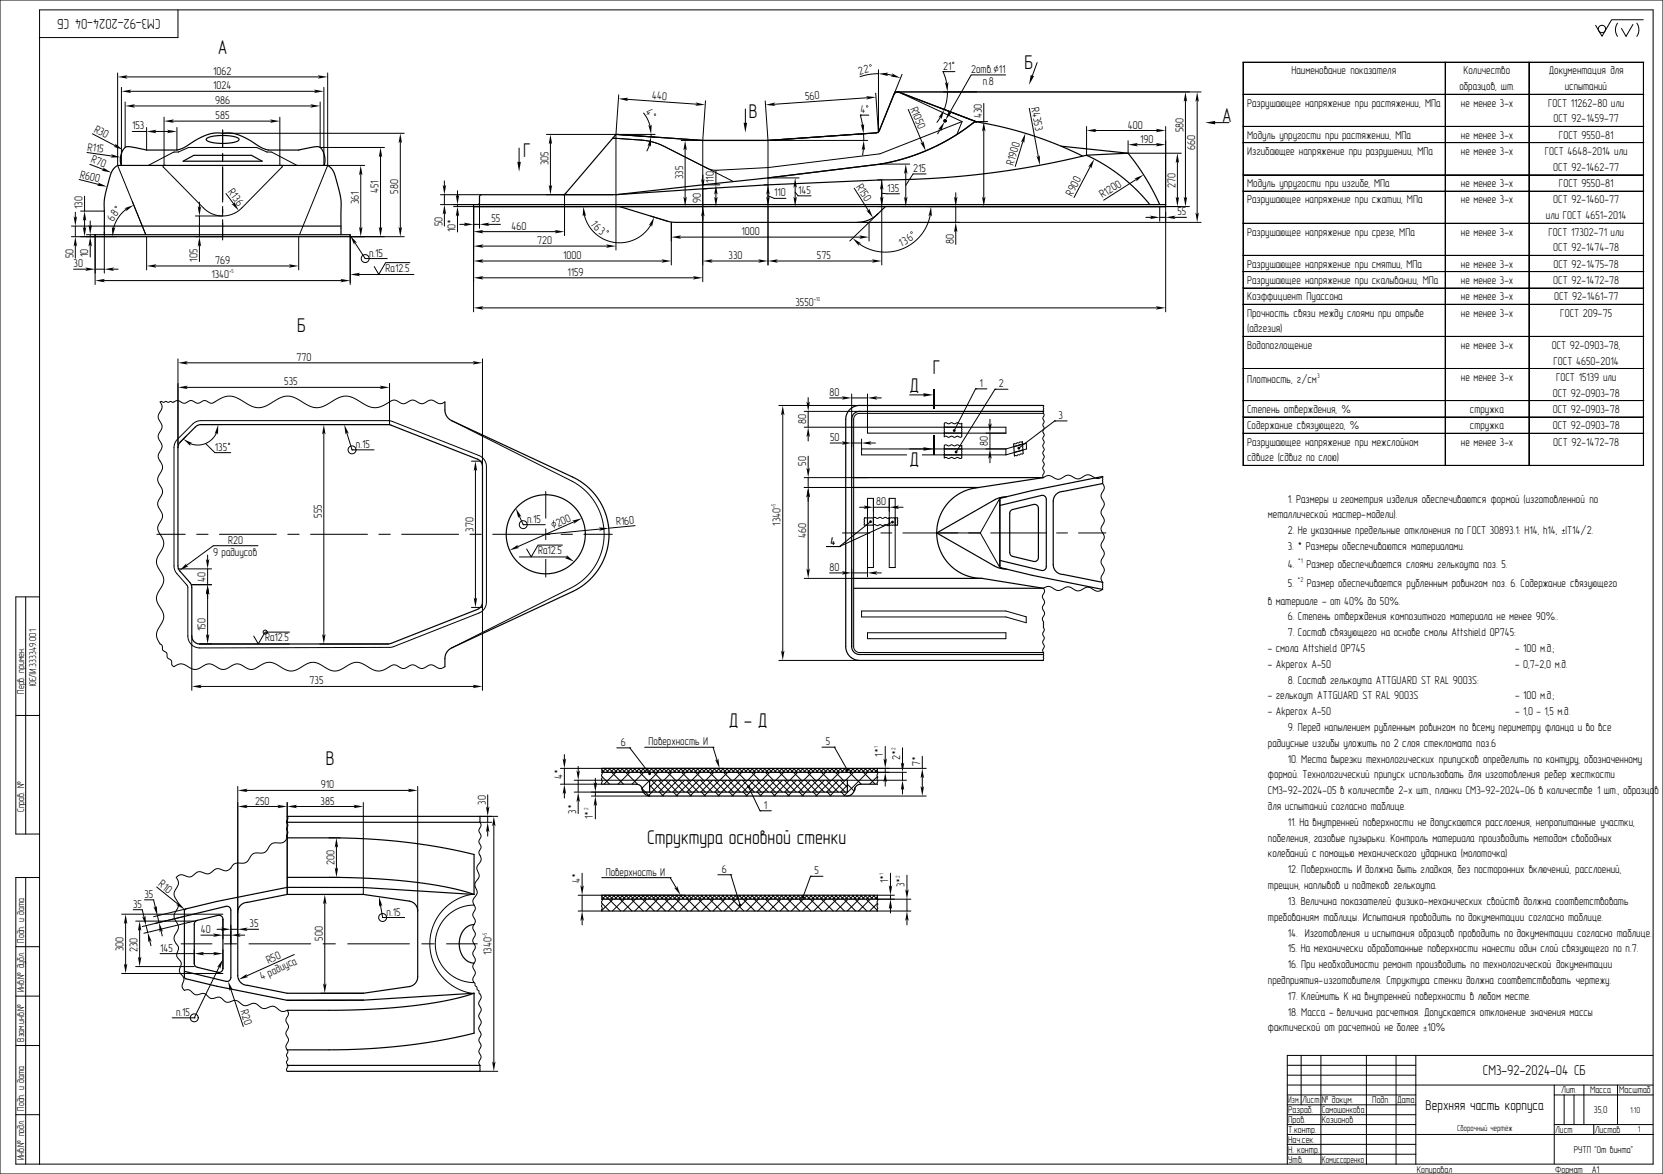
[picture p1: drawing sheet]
<svg xmlns="http://www.w3.org/2000/svg" width="841mm" height="594mm" viewBox="0 0 841 594" stroke-linecap="round" stroke-linejoin="round" font-family="sans-serif">
<g fill="none" stroke="#000" stroke-width=".6">
<path d="M494 62h-1a109 109 0 0 1-48 21l-57 7-76 8-69 1-1 4-1 1M494 62l-40-15h-2l-7 19-2 1-55 4h-33l-43-3-26 30-1 1M494 62a190 190 0 0 1 54 17M537 74l33 4M550 79a455 455 0 0 1-104 12l-58 3-77 5M570 78l-21 1a90 90 0 0 1 32 25M570 78l10 13 6 13M239 104h350v1h-350zM313 105l24 7 5 1 93-1 6-2 7-5M225 203v4a6 6 0 0 0 3 6l62 28a32 32 0 0 1 18 29 32 32 0 0 1-18 29l-62 29a6 6 0 0 0-3 5v4M91 224l8-8 2-1h96l44 17 2 2 1 2v69v1l-2 2-45 18h-96a4 4 0 0 1-4-4v-25l-1-2-5-6-1-2v-61z"/>
<circle cx="478" cy="61" r=".5"/>
<circle cx="276" cy="270" r="20"/>
</g>
<g fill="none" stroke="#000" stroke-width=".51">
<path d="M0 0h841v594h-841zM90 5v14h-70M818 12a6 6 0 0 0 0 6M826 12l-4 6-2-4M828 12a6 6 0 0 1 0 6M831 10h-16l-5 8-3-5M444 37l-9 2M444 35v32l-1-20M448 38h4M456 38l-4 10M477 36l2 7M477 36h.1"/>
<path d="M477 36h6M509 38h-18l-11 19M524 32l-2 6M629 32h202M731 31v204M773 31v204M831 32v16M831 31h-202v204h202M313 48l-2 20M317 50l36 3M325 57l2 3 2 4M357 51l-2 20"/>
<path d="M377 55v7M387 51l1 20M435 58l1 6M435 58h.1M435 58h4M439 49l-48 4M453 47h154M455 47l32 15M459 55l8 18M476 55l18 7M476 59l-2 3M479 47v4l-2 4"/>
<path d="M498 52v10M521 55l4 25M599 51v50M605 51v58M629 48h202M831 48v16M263 75v7M276 68h35M278 72v23M310 70l16 1 7 2 38 19M311 68v59M329 73l-2 3"/>
<path d="M329 68v1M331 68h-19l19 1M344 71h11M346 75v26M355 71v72M388 71h51M388 71v63M437 75l-1 4M437 68v3M439 68l-51 3M476 65l-2 3M478 61v1"/>
<path d="M487 62l-42 16-57 7-26 1-4-1M487 62l-3 6M493 62h7M498 66v35M517 71l-4 13M549 64v15M553 66h32M570 71v7h27M574 73h11M589 64v40M615 62h7M629 64h202"/>
<path d="M629 72h202M831 64v8M831 72v16M223 99h20M225 92v3M225 99v5M231 97v3M276 99h34M285 99v20M355 96h2M355 94h9M362 87v7"/>
<path d="M362 98v3M386 94h2M388 99l3 1h6M388 90h16M402 94v7M402 97l2 2h6M432 95l7 12M444 91h2v43M445 83h15M446 98h9M458 87v14M468 88h-6l-4 6"/>
<path d="M483 98v3M552 84l-9 16M575 91l-17 10M595 82v19M629 88h202M629 89h202M629 97h202M831 89v8M831 97v16M223 104h16v54M225 108v6M229 105h135"/>
<path d="M231 104v1M231 109v8M232 114h3M239 114h3M242 103v13M243 117h38M246 114h7M295 108a18 18 0 0 0 16 15 18 18 0 0 0 18-9M329 109l8 3M339 113v21M343 120h92M386 105h18"/>
<path d="M433 113h174M439 113v9M444 108l-14 14M444 105h157M470 108a23 23 0 0 1-36 15M483 105v8M483 117v7M579 110h3M586 110h3M586 105v7M589 105v53M593 110h7"/>
<path d="M629 113h202M831 113v16M179 123l6 8M185 131h.1M185 131h11M243 125h64M243 132h92M359 132h25M392 132h50M629 129h202M629 137h202M629 138h202"/>
<path d="M831 129v8M831 138v8M243 141h108M243 156h342M629 146h202M629 154h202M831 146v8M831 154v16M629 170h202M831 170v16M90 182v44M94 184h146"/>
<path d="M94 196h99M197 194v21M244 182v54M629 186h202M629 187h202M831 187v16M102 215h10M110 219a10 10 0 0 1-14 5M162 215h34M164 219v103M225 203a5 5 0 0 1-6 0h-2h-2a5 5 0 0 1-6 0h-1h-2a5 5 0 0 1-6 0 8 8 0 0 0-6 2 11 11 0 0 1-12-2 11 11 0 0 0-15 1 11 11 0 0 1-15-1 11 11 0 0 0-15 1 11 11 0 0 1-14-1 11 11 0 0 0-15 1h-2l-3-1-3 1-3-1-4 1-3-1-3 1-1-1-1 1-1-1h-3a5 5 0 0 1-1 7v1l1 2a5 5 0 0 1-1 7v1l1 2a5 5 0 0 1-1 7 8 8 0 0 0 2 6l-1 3a6 6 0 0 0 1 8 9 9 0 0 1-2 7l1 3a6 6 0 0 1-1 9 6 6 0 0 0 2 6 8 8 0 0 1-2 9 8 8 0 0 0 2 10 8 8 0 0 1-2 9 8 8 0 0 0 2 9 8 8 0 0 1-2 9 6 6 0 0 0 1 8l1 3 2 1 1 3 2 1v2a1.4 1.4 0 0 0 1 1 1.4 1.4 0 0 0 1-1 8 8 0 0 1 8 2 12 12 0 0 0 8-2l4 1a6 6 0 0 0 9-1 8 8 0 0 1 8 2h3a11 11 0 0 1 10-2 13 13 0 0 0 10 3h2a11 11 0 0 1 10-3 13 13 0 0 0 11 3h1a11 11 0 0 1 10-3 13 13 0 0 0 11 3h1a5 5 0 0 1 6-2h1a5 5 0 0 0 6-1h1l2 1a5 5 0 0 0 6-1h2l2 1a3 3 0 0 0 4 0M228 213l61 31a30 30 0 0 1 17 27 30 30 0 0 1-18 27l-60 30"/>
<path d="M629 203h202M629 211h202M629 219h202M831 203v8M831 211v8M831 219v16M90 222l8-8 3-1h95l46 17a6 6 0 0 1 4 6v69a6 6 0 0 1-4 5l-44 18h-97a6 6 0 0 1-6-6v-25l-6-7-1-3v-61v-2zM94 221l-3 3M104 224l5 5h8M238 233h6M240 237v66M629 236h202"/>
<path d="M276 249v13M79 270h15M99 270h6M111 270h29M130 276h-22l-14 10M146 270h5M157 270h29M192 270h5M203 270h29M238 270h5M249 270h29M276 268v5"/>
<path d="M276 278v14M284 270h6M291 264l-30 13M295 270h15M304 268l-28 2M321 266l-13 1M90 288h17M97 296h10M105 281v3M105 288v8M105 300v22M13 302v120"/>
<path d="M20 302h-12v120h12M238 307h6M244 305v44M97 322v27M101 326h6M162 326h34M101 347h139M8 362h12M13 444v145M20 444h-12v145h828v-584h-816v584M8 479h12M8 504h12"/>
<path d="M8 529h12M651 539h65M658 534v25M668 534v55M691 534v55M706 534v55M716 534v55M836 534h-185v55M651 549h185M651 554h65M651 559h65M651 544h65"/>
<path d="M786 554h50M786 549v40M791 554v15M796 554v15M801 549v20M818 549v20M8 564h12M651 574h185M651 564h65M651 569h65M651 579h65M786 569h50"/>
<path d="M806 569v5M651 584h65"/>
<circle cx="810" cy="15" r="1.9"/>
<circle cx="185" cy="131" r="2"/>
</g>
<g fill="#000">
<path d="M521 38l2 1-3 4zM376 62h2l-1 5zM610 62l5-1v2zM262 82h1v5z"/>
<path d="M440 33a.6 .6 0 0 1 1 0 .6 .6 0 0 1-1 0z" fill-rule="evenodd"/>
<path d="M444 37h5l-1 1h1z" fill-rule="evenodd"/>
<path d="M451 37l4 2h-5l2-1z" fill-rule="evenodd"/>
<path d="M481 32a1 1 0 0 1 2 0 1 1 0 0 1-2 0z" fill-rule="evenodd"/>
<path d="M503 34l1-1v1l1 1-2 2v-2zM504 34v2l1-1zM503 34v2l1-2z" fill-rule="evenodd"/>
<path d="M313 50l5-1-1 1 1 1z" fill-rule="evenodd"/>
<path d="M331 58a.6 .6 0 0 1 1 0 .6 .6 0 0 1-1 0zM331 58a.5 .5 0 0 0 1 0 .5 .5 0 0 0-1 0z" fill-rule="evenodd"/>
<path d="M352 52l5 1-5 1 1-1z" fill-rule="evenodd"/>
<path d="M387 53l5-1-1 1 1 1z" fill-rule="evenodd"/>
<path d="M438 49h5l-5 1 1-1z" fill-rule="evenodd"/>
<path d="M438 54a.6 .6 0 0 1 1 0 .6 .6 0 0 1-1 0zM438 54a.5 .5 0 0 0 1 0 .5 .5 0 0 0-1 0z" fill-rule="evenodd"/>
<path d="M478 42l1 1 1-2-1 6z" fill-rule="evenodd"/>
<path d="M480 56v1h1l-3 4z" fill-rule="evenodd"/>
<path d="M599 47l1 5-1-1v1z" fill-rule="evenodd"/>
<path d="M605 47l1 5-1-1v1z" fill-rule="evenodd"/>
<path d="M278 68l1 5-1-1-1 1z" fill-rule="evenodd"/>
<path d="M328 63l1 1 1-1-1 5z" fill-rule="evenodd"/>
<path d="M329 69v5v-1l-2 1z" fill-rule="evenodd"/>
<path d="M346 71l1 5-1-1v1z" fill-rule="evenodd"/>
<path d="M435 63l1 1 1-1v5z" fill-rule="evenodd"/>
<path d="M437 71l1 5-1-1-1 1z" fill-rule="evenodd"/>
<path d="M465 72l2 1v-2l1 5z" fill-rule="evenodd"/>
<path d="M478 62l-2 4v-1l-2 1z" fill-rule="evenodd"/>
<path d="M477 55l-1 5v-1l-1 1z" fill-rule="evenodd"/>
<path d="M498 62v5v-1l-1 1z" fill-rule="evenodd"/>
<path d="M519 67l-1 5-1-1-1 1z" fill-rule="evenodd"/>
<path d="M524 79l1 1 1-1v5z" fill-rule="evenodd"/>
<path d="M549 66l5-1-1 1 1 1z" fill-rule="evenodd"/>
<path d="M570 73l5-1-1 1 1 1z" fill-rule="evenodd"/>
<path d="M584 65l5 1-5 1 1-1z" fill-rule="evenodd"/>
<path d="M584 72l5 1-5 1 1-1z" fill-rule="evenodd"/>
<path d="M224 94l1 1 1-1-1 5z" fill-rule="evenodd"/>
<path d="M230 99l1 1 1-1-1 5z" fill-rule="evenodd"/>
<path d="M277 94l1 1 1-1-1 5z" fill-rule="evenodd"/>
<path d="M346 100v1l1-1-1 5z" fill-rule="evenodd"/>
<path d="M355 91v1l1-1-1 5z" fill-rule="evenodd"/>
<path d="M361 100l1 1 1-1-1 5z" fill-rule="evenodd"/>
<path d="M362 94l1 5-1-1-1 1z" fill-rule="evenodd"/>
<path d="M388 100v1l1-1-1 5z" fill-rule="evenodd"/>
<path d="M388 94l1 5-1-1v1z" fill-rule="evenodd"/>
<path d="M401 100l1 1 1-1-1 5z" fill-rule="evenodd"/>
<path d="M402 90l1 5-1-1-1 1z" fill-rule="evenodd"/>
<path d="M445 100l1 1 1-1-1 5z" fill-rule="evenodd"/>
<path d="M446 91l1 5-1-1-1 1z" fill-rule="evenodd"/>
<path d="M457 100l1 1 1-1-1 5z" fill-rule="evenodd"/>
<path d="M458 83l1 5-1-1-1 1z" fill-rule="evenodd"/>
<path d="M482 100l1 1 1-1-1 5z" fill-rule="evenodd"/>
<path d="M497 100l1 1v-1v5z" fill-rule="evenodd"/>
<path d="M553 80l-1 5v-1h-2z" fill-rule="evenodd"/>
<path d="M574 90l4-2-3 4v-1z" fill-rule="evenodd"/>
<path d="M595 100v1l1-1-1 5z" fill-rule="evenodd"/>
<path d="M595 78l1 5-1-1v1z" fill-rule="evenodd"/>
<path d="M599 100v1l1-1-1 5z" fill-rule="evenodd"/>
<path d="M225 104l1 5-1-1-1 1z" fill-rule="evenodd"/>
<path d="M231 105l1 5-1-1-1 1z" fill-rule="evenodd"/>
<path d="M234 113l5 1h-5h1z" fill-rule="evenodd"/>
<path d="M239 117l5-1-1 1 1 1z" fill-rule="evenodd"/>
<path d="M242 114l5-1-1 1h1z" fill-rule="evenodd"/>
<path d="M280 116l5 1-5 1 1-1z" fill-rule="evenodd"/>
<path d="M295 105l1 4-1-1v2z" fill-rule="evenodd"/>
<path d="M307 117a.6 .6 0 0 1 1 0 .6 .6 0 0 1-1 0zM307 117a.5 .5 0 0 0 1 0 .5 .5 0 0 0-1 0z" fill-rule="evenodd"/>
<path d="M331 110l-1 5-1-1h-1z" fill-rule="evenodd"/>
<path d="M339 120l5-1-1 1 1 1z" fill-rule="evenodd"/>
<path d="M355 105l1 5-1-1v1z" fill-rule="evenodd"/>
<path d="M438 106l1 1 1-2 1 5z" fill-rule="evenodd"/>
<path d="M460 118a1 1 0 0 1 2 0 1 1 0 0 1-2 0z" fill-rule="evenodd"/>
<path d="M471 105v5l-1-1z" fill-rule="evenodd"/>
<path d="M483 113l1 5-1-1-1 1z" fill-rule="evenodd"/>
<path d="M581 109l5 1-5 1 1-1z" fill-rule="evenodd"/>
<path d="M589 110l5-1-1 1 1 1z" fill-rule="evenodd"/>
<path d="M605 108v1l1-1-1 5z" fill-rule="evenodd"/>
<path d="M177 119l4 4h-2v1z" fill-rule="evenodd"/>
<path d="M239 125l5-1-1 1h1z" fill-rule="evenodd"/>
<path d="M239 141l5-1-1 1h1z" fill-rule="evenodd"/>
<path d="M239 132l5-1-1 1 1 1z" fill-rule="evenodd"/>
<path d="M306 124l5 1h-5h1z" fill-rule="evenodd"/>
<path d="M334 131l5 1-5 1 1-1z" fill-rule="evenodd"/>
<path d="M355 132l5-1-1 1 1 1z" fill-rule="evenodd"/>
<path d="M383 131l5 1-5 1 1-1z" fill-rule="evenodd"/>
<path d="M388 132l5-1-1 1 1 1z" fill-rule="evenodd"/>
<path d="M434 119l5 1-5 1 1-1z" fill-rule="evenodd"/>
<path d="M431 121l5 2h-2v1z" fill-rule="evenodd"/>
<path d="M441 131l5 1-5 1 1-1z" fill-rule="evenodd"/>
<path d="M239 156l5-1-1 1 1 1z" fill-rule="evenodd"/>
<path d="M350 140l5 1h-5h1z" fill-rule="evenodd"/>
<path d="M584 155l5 1-5 1 1-1z" fill-rule="evenodd"/>
<path d="M90 184l5-1-1 1h1z" fill-rule="evenodd"/>
<path d="M90 196l5-1-1 1 1 1z" fill-rule="evenodd"/>
<path d="M192 195l5 1-5 1 1-1z" fill-rule="evenodd"/>
<path d="M239 183l5 1h-5h1z" fill-rule="evenodd"/>
<path d="M110 215v5v-1l-1 1z" fill-rule="evenodd"/>
<path d="M164 215l1 5-1-1-1 1z" fill-rule="evenodd"/>
<path d="M93 222l4 2h-1v2z" fill-rule="evenodd"/>
<path d="M115 225a.6 .6 0 0 1 1 0 .6 .6 0 0 1-1 0z" fill-rule="evenodd"/>
<path d="M240 233l1 5-1-1v1z" fill-rule="evenodd"/>
<path d="M258 278l4-2-1 1h2z" fill-rule="evenodd"/>
<path d="M280 263l1 2-1 2-1-2zM280 264v2l1-1zM279 265v1h1v-2z" fill-rule="evenodd"/>
<path d="M289 263l5-1-4 3 1-1z" fill-rule="evenodd"/>
<path d="M303 267h5l-5 2 1-1z" fill-rule="evenodd"/>
<path d="M791 268v1h-1v-1zM790 270h1z" fill-rule="evenodd"/>
<path d="M94 285v1h1l-4 3z" fill-rule="evenodd"/>
<path d="M104 283l1 1 1-1-1 5z" fill-rule="evenodd"/>
<path d="M105 296l1 5-1-1-1 1z" fill-rule="evenodd"/>
<path d="M105 296l1 5-1-1-1 1z" fill-rule="evenodd"/>
<path d="M240 302v1l1-1-1 5z" fill-rule="evenodd"/>
<path d="M104 321l1 1 1-1-1 5z" fill-rule="evenodd"/>
<path d="M163 321l1 1 1-1-1 5z" fill-rule="evenodd"/>
<path d="M97 347l5-1-1 1 1 1z" fill-rule="evenodd"/>
<path d="M239 346l5 1-5 1 1-1z" fill-rule="evenodd"/>
<path d="M721 519l1 1h-1v1v-1h-1h1zM720 521l2 1z" fill-rule="evenodd"/>
</g>
<g fill="#fff">
<path d="M266 275h19v7h-19z" fill-rule="evenodd"/>
<path d="M272 276h13v5h-13z" fill-rule="evenodd"/>
</g>
<g fill="none" stroke="#000" stroke-width=".51">
<path d="M59 37v47l15 35-7-17M63 39h99M166 37v47M61 44v40M63 52v23M65 46h95M67 54h91M83 59v25M142 59v25M162 52v23h32M164 44v40M44 77l13 2"/>
<path d="M47 68l12 6M67 67h7M74 65v11M78 67h7M87 61h51M89 65v11M113 66v8M113 78v3M113 67h91M192 79v37M202 71v45M40 91l10 2"/>
<path d="M43 99v8M45 83l8 3M75 84l13-7h2l6-2h34l5 2h2l13 7M83 85l20 20a14 14 0 0 0 19 0l21-20M113 84v18M114 98l4 5M166 84l-15 35M166 84h18M182 88v28M36 120h23M36 114h17M38 107v3"/>
<path d="M38 114v6M41 107h12M43 111v5M44 119h4v25M46 112v3M46 119v1M53 117v21M64 106l-4 4-3 6M74 120v17M99 120h14M101 102v3M101 109v11"/>
<path d="M113 104v5h-14M113 111v10M151 120v17M177 120h27M177 119v25M37 136h7M38 124v7M46 124v6M48 136h5M57 136h3M78 135h69M101 124v8"/>
<path d="M181 139h28M207 133h-12l-3 6-3-4M52 142h121M431 199v27M439 199v20h70v-3h-102M460 200h7M493 197h.1M493 197l-10 20M493 197h6M503 197h.1M503 197l-19 31M503 197h7"/>
<path d="M175 219l3 9M394 205h41M396 209v121M407 208h28M409 201v3M409 208v8M420 201h7M431 201h8M443 201h3M478 214h8v7h-8zM501 212v3M501 219v8"/>
<path d="M528 209h-93a3 3 0 0 0-3 3v115a3 3 0 0 0 3 3h93M528 205v4M528 209v1l-1 2 1 1-1 2 1 2-1 1 1 2-1 2 1 2-1 2 1 1-1 2 1 2-1 2 1 2-1 2 1 2-1 1a.7 .7 0 0 0 1 1 .7 .7 0 0 0 1 0 7 7 0 0 1 6 1h2a5 5 0 0 1 7 0h2l2-1a5 5 0 0 1 6 1h2l2-1v4a5 5 0 0 1-1 6l1 4-1 4 1 4-1 5 1 4-1 4 1 4-1 4 1 4-1 4 1 3-1 3a5 5 0 0 1-6-1l-3 1a5 5 0 0 1-7-1h-1l-2 1a5 5 0 0 1-7-1h-1a1.5 1.5 0 0 0-2 0 1.5 1.5 0 0 0 0 2l-1 3 1 3-1 3 1 2-1 3 1 6-1 2 1 2-1 2 1 2-1 2 1 1M533 213h.1M533 213l-17 13M533 213h7M178 228h.1M178 228h11M409 220v3M409 231v7M420 224h7M431 224h5"/>
<path d="M436 222v8h73M436 227h73M440 224h3M478 225h8v7h-8zM501 231v3M509 227v3M509 227l10-3v3l-10 3M513 225l4-2v7l-4 1zM407 247h25M407 242h32M409 242v5M409 251v38"/>
<path d="M435 257h3M442 257h8M450 252h3v35h-3zM454 257h3M506 252l-10 18M263 261l2 4M265 265h.1M265 265h11M284 276h-12l-3 6-3-4M418 277h7M425 277h.1M426 270h14"/>
<path d="M437 262h17v4h-17zM440 264l-15 13M445 270h6M451 264l-26 13M457 270h39M496 270l10 17M501 270h28M534 270h6M545 270h14M263 282h24M407 293h25M420 290h7"/>
<path d="M431 288v39M431 290h8M439 287h3v-35h-3v40M443 290h3M146 320h-12l-3 6-3-4M436 309h73l10 3v3l-10-3h-73zM101 326h45M394 334h41M439 320h70v3h-70zM528 330v4M120 398v74M124 400h83"/>
<path d="M211 398v63M124 408h17M145 413l1 1-1 2 1 2-1 1 1 2-1 2a4 4 0 0 1-5 3 6 6 0 0 0-5 5l-4 1a5 5 0 0 0-6 4l-1 1h-3a5 5 0 0 0-5 3 7 7 0 0 1-6-1l-3 2a5 5 0 0 1-6 0h-1l-2 2a5 5 0 0 1-6 0 1.9 1.9 0 0 0-2 1 1.9 1.9 0 0 0 0 2l-1 3a5 5 0 0 0 1 8 10 10 0 0 1-2 6l1 3a5 5 0 0 1-1 7 9 9 0 0 0 2 7l-1 3 3 4-1 4 2 4-1 3a2.2 2.2 0 0 0 1 3 2.2 2.2 0 0 0 2 0l4 2h4l4 2h4l3 2h3a5 5 0 0 1 6 2h1l2-1a5 5 0 0 1 7 2h1h2a5 5 0 0 1 6 2h1a1.5 1.5 0 0 1 3 0 1.5 1.5 0 0 1 0 2l-1 2 1 4-1 3 1 3-1 4 1 2-1 2 1 2-1 1 1 2-1 2v1M145 406v47M149 408h31M184 406v47h-22M243 416v2l-1 2 1 3-1 3 1 3-1 2 1 4-2 4 1 4-2 4 1 5-1 2a2.9 2.9 0 0 0 0 4M243 416h6M247 402v7M247 413v3M250 417v121M252 413h-9v3"/>
<path d="M166 424h6M170 428v12M247 420v3M73 455h5l1 4M79 449l11 9M94 460l-16 4M164 457v42M166 444h6M192 458l1 6M238 453a25 25 0 0 0-21 25 25 25 0 0 0 21 25M240 458a20 20 0 0 0-20 20 20 20 0 0 0 20 19M240 458v2l-1 3 1 3-1 3 1 4-1 3 1 3-1 3 1 4-1 3 1 3-1 3 1 2"/>
<path d="M62 463h51M64 467v22M67 460h5l1 4M69 466h29M71 470v15M74 468l1 4M76 476v3M80 463v4M81 471l1 3M92 478h15M93 464l-21 5M100 466l-27 6"/>
<path d="M102 473h7M110 470h3M113 473h4M113 465v10M113 478h7M117 468v10M117 470h3M121 473h3M124 470h7M126 478h31M163 478h7M176 478h31"/>
<path d="M193 464h.1M193 464h12M213 478h7M226 478h15M62 493h51M69 489h29M81 482h17M98 480v7M102 482h7M111 489l-13 26M113 480v10M149 483l-25 11"/>
<path d="M240 497l3 7-1 4 1 3-1 3 1 3-1 3 1 3-1 3 1 3-1 3 1 3-1 2 1 2v3h9M87 515h11M98 515h.1M117 500l6 19M162 503h22"/>
<circle cx="178" cy="228" r="2"/>
<circle cx="265" cy="265" r="2"/>
<circle cx="134" cy="320" r="1"/>
<circle cx="193" cy="464" r="2"/>
<circle cx="98" cy="515" r="2"/>
</g>
<g fill="#000">
<path d="M467 199l5 1-5 1zM467 226l5 1-5 1z"/>
<path d="M59 39l5-1-1 1 1 1z" fill-rule="evenodd"/>
<path d="M161 38l5 1-5 1 1-1z" fill-rule="evenodd"/>
<path d="M61 46l5-1-1 1 1 1z" fill-rule="evenodd"/>
<path d="M63 54l5-1-1 1h1z" fill-rule="evenodd"/>
<path d="M157 53l5 1h-5h1z" fill-rule="evenodd"/>
<path d="M159 45l5 1-5 1 1-1z" fill-rule="evenodd"/>
<path d="M56 78l5 2h-5l1-1z" fill-rule="evenodd"/>
<path d="M58 73l4 3-5-2h2z" fill-rule="evenodd"/>
<path d="M74 67l5-1-1 1h1z" fill-rule="evenodd"/>
<path d="M84 66l5 1h-5h1z" fill-rule="evenodd"/>
<path d="M83 61l5-1-1 1 1 1z" fill-rule="evenodd"/>
<path d="M137 60l5 1-5 1 1-1z" fill-rule="evenodd"/>
<path d="M192 75l1 5-1-1v1z" fill-rule="evenodd"/>
<path d="M202 67l1 5-1-1v1z" fill-rule="evenodd"/>
<path d="M49 92l5 2h-5l1-1z" fill-rule="evenodd"/>
<path d="M52 85l4 2-5-1h2z" fill-rule="evenodd"/>
<path d="M182 84l1 5-1-1v1z" fill-rule="evenodd"/>
<path d="M37 109l1 1 1-1-1 5z" fill-rule="evenodd"/>
<path d="M42 115l1 1 1-1-1 5z" fill-rule="evenodd"/>
<path d="M43 107l1 5-1-1-1 1z" fill-rule="evenodd"/>
<path d="M45 114l1 1v-1v5z" fill-rule="evenodd"/>
<path d="M57 115v1l1-1-1 5z" fill-rule="evenodd"/>
<path d="M58 105a.6 .6 0 0 1 1 0 .6 .6 0 0 1-1 0zM58 105a.5 .5 0 0 0 1 0 .5 .5 0 0 0-1 0z" fill-rule="evenodd"/>
<path d="M63 105l5-1-4 3v-1z" fill-rule="evenodd"/>
<path d="M100 104l1 1 1-1-1 5z" fill-rule="evenodd"/>
<path d="M117 103h1v-1l3 5z" fill-rule="evenodd"/>
<path d="M182 115v1l1-1-1 5z" fill-rule="evenodd"/>
<path d="M192 115v1l1-1-1 5z" fill-rule="evenodd"/>
<path d="M202 115v1l1-1-1 5z" fill-rule="evenodd"/>
<path d="M38 120l1 5-1-1-1 1z" fill-rule="evenodd"/>
<path d="M43 135l5 1-5 1 1-1z" fill-rule="evenodd"/>
<path d="M46 120v5v-1l-1 1z" fill-rule="evenodd"/>
<path d="M53 136l5-1-1 1 1 1z" fill-rule="evenodd"/>
<path d="M74 135l5-1-1 1h1z" fill-rule="evenodd"/>
<path d="M101 120l1 5-1-1-1 1z" fill-rule="evenodd"/>
<path d="M146 134l5 1h-5h1z" fill-rule="evenodd"/>
<path d="M177 139l5-1-1 1 1 1z" fill-rule="evenodd"/>
<path d="M48 142l5-1-1 1 1 1z" fill-rule="evenodd"/>
<path d="M172 141l5 1-5 1 1-1z" fill-rule="evenodd"/>
<path d="M472 197h1v10h-1z" fill-rule="evenodd"/>
<path d="M174 215l2 4h-1v1z" fill-rule="evenodd"/>
<path d="M396 205l1 5-1-1-1 1z" fill-rule="evenodd"/>
<path d="M408 203l1 1 1-1-1 5z" fill-rule="evenodd"/>
<path d="M426 200l5 1-5 1 1-1z" fill-rule="evenodd"/>
<path d="M439 201l5-1-1 1 1 1z" fill-rule="evenodd"/>
<path d="M500 214l1 1 1-1-1 5z" fill-rule="evenodd"/>
<path d="M408 237l1 1 1-1-1 5z" fill-rule="evenodd"/>
<path d="M409 216l1 5-1-1-1 1z" fill-rule="evenodd"/>
<path d="M426 223l5 1-5 1 1-1z" fill-rule="evenodd"/>
<path d="M436 224l5-1-1 1 1 1z" fill-rule="evenodd"/>
<path d="M472 220h1v10h-1z" fill-rule="evenodd"/>
<path d="M501 227l1 5-1-1-1 1z" fill-rule="evenodd"/>
<path d="M409 247l1 5-1-1-1 1z" fill-rule="evenodd"/>
<path d="M409 247l1 5-1-1-1 1z" fill-rule="evenodd"/>
<path d="M437 256l5 1-5 1 1-1z" fill-rule="evenodd"/>
<path d="M450 257l5-1-1 1 1 1z" fill-rule="evenodd"/>
<path d="M261 257l3 4h-1l-1 1z" fill-rule="evenodd"/>
<path d="M287 281l3 3-4-2h1z" fill-rule="evenodd"/>
<path d="M408 288l1 1 1-1-1 5z" fill-rule="evenodd"/>
<path d="M426 289l5 1-5 1 1-1z" fill-rule="evenodd"/>
<path d="M439 290l5-1-1 1 1 1z" fill-rule="evenodd"/>
<path d="M395 329l1 1 1-1-1 5z" fill-rule="evenodd"/>
<path d="M120 400l5-1-1 1 1 1z" fill-rule="evenodd"/>
<path d="M120 408l5-1-1 1 1 1z" fill-rule="evenodd"/>
<path d="M140 407l5 1-5 1 1-1z" fill-rule="evenodd"/>
<path d="M145 408l5-1-1 1 1 1z" fill-rule="evenodd"/>
<path d="M179 407l5 1-5 1 1-1z" fill-rule="evenodd"/>
<path d="M206 399l5 1-5 1 1-1z" fill-rule="evenodd"/>
<path d="M246 408l1 1 1-1-1 5z" fill-rule="evenodd"/>
<path d="M250 413l1 5-1-1-1 1z" fill-rule="evenodd"/>
<path d="M169 439l1 1 1-1-1 5z" fill-rule="evenodd"/>
<path d="M170 424l1 5-1-1-1 1z" fill-rule="evenodd"/>
<path d="M247 416l1 5-1-1-1 1z" fill-rule="evenodd"/>
<path d="M78 459h1v-1l1 5z" fill-rule="evenodd"/>
<path d="M90 456l3 4-4-2h1z" fill-rule="evenodd"/>
<path d="M164 453l1 5-1-1-1 1z" fill-rule="evenodd"/>
<path d="M192 454l1 4h-1v1z" fill-rule="evenodd"/>
<path d="M64 463v5v-1l-1 1z" fill-rule="evenodd"/>
<path d="M71 466v5v-1l-1 1z" fill-rule="evenodd"/>
<path d="M72 464h1l1-1v5z" fill-rule="evenodd"/>
<path d="M75 472l2 4h-1l-1 1z" fill-rule="evenodd"/>
<path d="M80 467l2 4h-1v1z" fill-rule="evenodd"/>
<path d="M108 472l5 1-5 1 1-1z" fill-rule="evenodd"/>
<path d="M112 469l5 1-5 1 1-1z" fill-rule="evenodd"/>
<path d="M117 473l5-1-1 1 1 1z" fill-rule="evenodd"/>
<path d="M120 470l5-1-1 1 1 1z" fill-rule="evenodd"/>
<path d="M63 488l1 1v-1v5z" fill-rule="evenodd"/>
<path d="M70 484l1 1v-1v5z" fill-rule="evenodd"/>
<path d="M98 482h5h-1l1 1z" fill-rule="evenodd"/>
<path d="M108 482h5l-5 1 1-1z" fill-rule="evenodd"/>
<path d="M113 485l-2 5v-1h-1z" fill-rule="evenodd"/>
<path d="M121 496l4-3-1 1h2z" fill-rule="evenodd"/>
<path d="M163 498l1 1 1-1-1 5z" fill-rule="evenodd"/>
<path d="M115 496l3 5-1-1-1 1z" fill-rule="evenodd"/>
<path d="M249 537l1 1 1-1-1 5z" fill-rule="evenodd"/>
<circle cx="483" cy="218" r=".7"/>
<circle cx="484" cy="229" r=".7"/>
<circle cx="515" cy="227" r=".7"/>
<circle cx="440" cy="264" r=".7"/>
<circle cx="451" cy="264" r=".7"/>
</g>
<g fill="none" stroke="#000" stroke-width=".6">
<path d="M105 70l3-1h6h5l2 2-3 1-6 1-6-1-2-1zM61 84v-3v-3l1-2 2-2 10 2h15l4-1 10-6 7-2h7l3 1 5 2 7 5 4 1h15l10-2 2 2 1 2v3v3M83 84v1M93 82l5-3h29l6 3zM142 84l1 1M48 119h129v1h-129zM53 119v-20l3-12 1-2 2-1h107l2 1 1 2 3 12v20M53 114h119M478 216h8M478 219h8M528 205h-93a7 7 0 0 0-7 7v115a7 7 0 0 0 7 7h93M528 208h-93a4 4 0 0 0-4 4v115a4 4 0 0 0 4 4h93"/>
<path d="M478 227h8M478 230h8M517 225l-4 1M517 228l-4 1M432 242h96l-35 5a23 23 0 0 0-19 24 23 23 0 0 0 23 22M432 247h63M506 256l21-5a2 2 0 0 1 2 2v34a2 2 0 0 1-2 2l-21-5M509 251l-6 2-29 17 29 17 6 1M511 258l12-3a2 2 0 0 1 2 2v25a2 2 0 0 1-2 2l-11-2-1-2v-20zM558 241l-36 7-16 4v1v34l16 4 36 7M558 245l-20 4a5 5 0 0 0-5 5v32a5 5 0 0 0 5 5l20 4M439 262v4"/>
<path d="M442 262v4M450 262v4M453 262v4M432 293h65M497 293l31 5h-96M145 413h98M145 416h98M145 424h30l22 1 22 3 21 4v21M122 458l2-1 21-4h39l23 3a5 5 0 0 1 4 5v33a5 5 0 0 1-4 5l-23 4h-39l-20-4a5 5 0 0 1-5-5v-33zM145 444h33l24 1 22 3 16 5M240 453l-56-4h-39l-35 7-16 4-1 1v33l1 1 16 4 35 7h39l56-3M93 464l21-5a2 2 0 0 1 3 2v34a2 2 0 0 1-3 2l-21-6"/>
<path d="M99 466l11-3a2 2 0 0 1 3 2v25a2 2 0 0 1-3 2l-10-3-2-1v-20zM240 468l-3 1-3 2-1 3-1 4 1 3 1 3 3 3h3M240 503l-17 4-22 3-24 1h-32M240 503v20l-21 4-23 3-21 1h-30M145 539h98M145 542h98"/>
</g>
<g fill="#fff">
<path d="M459 228h7v9h-7z" fill-rule="evenodd"/>
<path d="M459 190h7v9h-7z" fill-rule="evenodd"/>
</g>
<g fill="none" stroke="#000" stroke-width=".51">
<path d="M312 378h6M318 378h.1M318 378l10 13M326 378h35M361 378h.1M361 378l2 7M416 378h6M422 378h.1M422 378l6 11M448 378v7M456 378v9M283 389h83"/>
<path d="M285 382v3M285 389v8M292 388v3M292 395v6M301 394v3M304 389v8h-21M304 389l2 2M305 393l3 4M306 389l2 2M307 389l-2 2M308 389l2 2M309 389l-2 2"/>
<path d="M309 391l6 6M310 389l2 2M311 389l-2 2M311 391l-6 6M312 389l2 2M313 389l-2 2M314 389l2 2M315 389l-2 2M316 389l2 2M316 391l6 6M317 389l-2 2M319 391l-6 6"/>
<path d="M319 389l2 2M319 389l-2 2M321 389l2 2M321 389l-2 2M323 389l2 2M323 389l-2 2M323 391l6 5M325 399l3 4M325 389l2 2M326 389l-2 2M327 389l2 2M328 389l-8 8"/>
<path d="M329 397l3 4M329 395l-4 4M329 389l2 2M330 395l6 6M330 389l-2 2M331 391l4 4M331 389l2 2M332 389l-2 2M332 395l-3 3M333 391l-4 4h-39M333 395l6 6M333 389l2 2"/>
<path d="M334 389l-2 2M336 389l6 6M336 395l-6 6M336 389l-2 2M337 395l6 6M338 389l2 2M338 389l-2 2M339 395l-6 6M340 391l-4 4M340 389l2 2M340 395l6 6M340 389l-2 2"/>
<path d="M342 389l2 2M343 389l-2 2M343 395l-6 6M344 395l6 6M344 389l2 2M345 389l-2 2M346 389l2 2M346 395l-6 6M347 389l-2 2 4 4M347 395l6 6M348 389l2 2M349 389l-6 6"/>
<path d="M350 389l2 2M351 395l6 6M351 389l-2 2M352 391l4 4M352 389l2 2M353 389l-2 2M353 395l-6 6M354 391l-12 12M354 395l6 6M355 389l2 2M355 389l-2 2M357 389l6 6"/>
<path d="M357 395l-6 6M357 389l-2 2M358 395l6 6M359 389l2 2M360 389l-2 2M360 395l-6 6M361 391l-4 4M361 389l2 2M361 395l6 6M362 389l-2 2M363 389l2 2M364 389l-2 2"/>
<path d="M364 395l-6 6M365 395l6 6M365 389l2 2M366 389l-2 2M367 389l2 2M367 395l-6 6M368 389l-2 2 4 4M368 395l6 6M369 389l2 2M370 389l-6 6M372 389l2 2M372 395l6 6"/>
<path d="M372 389l-2 2M373 391l4 4M374 389l2 2M374 389l-2 2M374 395l-6 6M375 391l-12 12M375 395l6 6M376 389l2 2M377 389l-2 2M378 389l6 6M378 395l-6 6M379 389l-2 2"/>
<path d="M379 399l5 11M379 395l6 6M380 389l2 2M381 389l-2 2M382 395l-6 6M382 391l-4 4M382 389l2 2M383 395l6 6M383 389l-2 2M384 389l2 2M385 389l-2 2M385 395l-6 6"/>
<path d="M386 395l6 6M386 389l2 2M387 389l-2 2M389 389l2 2M389 395l-6 6M389 389l-2 2 4 4M390 395l6 6M391 389l2 2M391 389l-6 6M392 395l-6 6M393 389l2 2M393 395l6 6"/>
<path d="M393 389l-2 2M394 391l4 4M395 389l2 2M396 389l-2 2M396 395l-6 6M396 391l-4 4M397 395l6 6M397 389l2 2M398 389l-2 2M399 389l6 6M399 395l-6 6M400 389l-2 2"/>
<path d="M400 395l6 6M401 389l2 2M402 389l-2 2M403 395l-6 6M403 391l-4 4M403 389l2 2M404 395l6 6M404 389l-2 2M406 389l2 2M406 389l-2 2M407 395l6 6M408 389l2 2"/>
<path d="M408 389l-2 2M410 389l2 2M410 395l-6 6M410 389l-2 2 4 4M411 395l6 6M412 389l2 2M413 389l-15 14M413 395l-6 6M414 389l2 2M414 395l6 6M415 389l-2 2M415 391l4 4"/>
<path d="M416 389l2 2M417 389l-2 2M417 395l-6 6M418 391l-4 4M418 395l6 6M418 389l2 2M419 389l-2 2M420 389l6 6M420 395l-6 6M421 389l-2 2M421 395l6 6M422 389l2 2"/>
<path d="M423 389l-2 2M424 395l-6 6M425 391l-4 4M425 389l2 2M425 395l4 3M425 389l-2 2M427 389l2 2M427 389l-2 2M429 397l-4 4M429 397l3 3M429 395h29M429 389l2 2"/>
<path d="M430 389l-2 2M431 389l2 2M432 389l-2 2 6 6M433 389l2 2M434 389l-14 14M435 389l2 2M436 389l-2 2M437 391l6 6M437 389l2 2M438 389l-2 2M439 391l-12 12M439 389l2 2"/>
<path d="M440 389l-2 2M442 389l2 2M442 389l-2 2M444 391v6M444 389l-2 2M444 391h14M444 393l-4 4M448 389v2M448 395v3M456 391v4M456 399v3M466 383v6"/>
<path d="M466 393v6M468 389h-24v2M285 401v3M290 401h39M292 405v7M299 403h30M301 401v2M301 407v7M330 401l-2 2M333 401l2 2M337 401l-2 2M341 401l2 2"/>
<path d="M348 401l2 2M351 401l-2 2M355 401l2 2M358 401l-2 2M362 401l2 2M369 401l2 2M372 401l-2 2M376 401l2 2M379 401l-2 2M383 401l2 2M384 410h.1M384 410h6"/>
<path d="M386 401l-2 2M390 401l2 2M393 401l-2 2M397 401l2 2M404 401l2 2M408 401l-2 2M411 401l2 2M415 401l-2 2M418 401l2 2M425 401l2 2M428 403h40M292 453h54l2 2"/>
<path d="M294 442v7M294 453v8M304 444h35M304 453v8h-12M304 454l2 1M304 457l4 4M306 453l8 8M307 453l-2 2M308 453l2 2-6 6M309 453l-2 2M310 453l2 2M311 453l-2 2"/>
<path d="M312 453l2 2M313 453l-2 2M314 455l6 6M314 453l2 2M315 453l-2 2M316 455l-6 6M316 453l2 2M317 453l-2 2M319 453l2 2M319 453l-2 2M319 455l6 6M321 453l2 2"/>
<path d="M321 453l-2 2M323 453l8 8M323 453l-8 8M325 453l2 2-6 6M326 453l-2 2M327 453l2 2M328 453l-2 2M329 453l2 2M330 453l-2 2M331 455l6 6M331 453l2 2M332 453l-2 2"/>
<path d="M333 455l-6 6M333 453l2 2M334 453l-2 2M336 453l2 2M336 453l-2 2M336 455l6 6M338 453l2 2M338 453l-2 2M339 444h.1M339 444l3 6M340 453l8 8M340 453l-8 8"/>
<path d="M342 453l2 2M343 453l-2 2M344 455l-6 6M344 453l2 2M345 453l-2 2M347 453l-2 2M348 455l6 6M348 453l2 2M349 453l-2 2M350 455l-6 6M350 453l2 2M351 453l-2 2"/>
<path d="M352 453l2 2M353 453l-2 2M355 453l2 2M355 453l-2 2 6 6M357 453l8 8M357 453l-8 8M359 453l2 2M360 453l-2 2M361 455l-6 6M361 453l2 2M362 453l-2 2M363 443h7"/>
<path d="M363 453l2 2M364 453l-2 2M365 455l6 6M365 453l2 2M366 453l-2 2M367 455l-6 6M367 453l2 2M368 453l-2 2M369 453l2 2M370 443h.1M370 443l4 14M370 453l-2 2"/>
<path d="M372 453l2 2M372 453l-2 2 6 6M374 453l8 8M374 453l-8 8M376 453l2 2M377 453l-2 2M378 455l-6 6M378 453l2 2M379 453l-2 2M380 453l2 2M381 453l-2 2M381 455l6 6"/>
<path d="M382 453l2 2M383 453l-2 2M384 455l-6 6M384 453l2 2M385 453l-2 2M386 453l2 2M387 453l-2 2M389 453l2 2M389 453l-2 2 6 6M391 453l8 8M391 453l-8 8M393 453l2 2-6 6"/>
<path d="M393 453l-2 2M395 453l2 2M396 453l-2 2M397 453l2 2M398 453l-2 2M398 455l6 6M399 453l2 2M400 453l-2 2M401 455l-6 6M401 453l2 2M402 453l-2 2M403 453l2 2"/>
<path d="M404 453l-2 2M406 453l2 2M406 453l-2 2 6 6M408 453l8 8M408 453l-8 8M410 453l2 2-6 6M410 443h.1M410 443l-4 10M410 443h6M410 453l-2 2M412 453l2 2M413 453l-2 2"/>
<path d="M414 453l2 2M415 453l-2 2M415 455l6 6M416 453l2 2M417 453l-2 2M418 455l-6 6M418 453l2 2M419 453l-2 2M420 453l2 2M421 453l-2 2M421 455l6 6M422 453l2 2"/>
<path d="M423 453l-2 2M425 453l2 2M425 453l-8 8M427 453l2 2-6 6M427 455l6 6M427 453l-2 2M429 453l2 2M430 453l-2 2M431 453l2 2M432 453l-2 2M432 455l6 6M433 453l2 2"/>
<path d="M434 453l-2 2M434 455l-6 6M435 453l2 2M436 453l-2 2M437 453l2 2M438 453l-2 2M438 455l6 6M439 453l2 2M440 453l-2 2M442 453l2 2M442 453l-8 8M444 455v6h17"/>
<path d="M444 454l-2 1M444 457l-4 4M444 455h17M450 442v7M450 453v2M450 459v3M452 453h-8v2M459 443v8M459 455v6M294 465v3M459 465v3"/>
</g>
<path d="M304 397h18a3 3 0 0 1 3 3v-1a4 4 0 0 0 4 4h99a4 4 0 0 0 4-4v1a3 3 0 0 1 3-3h9M304 389h140M304 391h140M329 395h100v6h-100zM304 453h140M304 455h140M304 461h140" fill="none" stroke="#000" stroke-width=".6"/>
<g fill="#000">
<path d="M285 384v1l1-1-1 5z" fill-rule="evenodd"/>
<path d="M292 390v1l1-1-1 5z" fill-rule="evenodd"/>
<path d="M300 396l1 1 1-1-1 5z" fill-rule="evenodd"/>
<path d="M362 384l1 1v-1l1 5z" fill-rule="evenodd"/>
<path d="M447 384l1 1 1-1-1 5z" fill-rule="evenodd"/>
<path d="M448 391l1 5-1-1-1 1z" fill-rule="evenodd"/>
<path d="M456 386v1l1-1-1 5z" fill-rule="evenodd"/>
<path d="M456 395l1 5-1-1v1z" fill-rule="evenodd"/>
<path d="M466 398v1l1-1-1 5z" fill-rule="evenodd"/>
<path d="M466 389l1 5-1-1v1z" fill-rule="evenodd"/>
<path d="M285 397l1 5-1-1v1z" fill-rule="evenodd"/>
<path d="M292 401l1 5-1-1v1z" fill-rule="evenodd"/>
<path d="M301 403l1 5-1-1-1 1z" fill-rule="evenodd"/>
<path d="M294 448v1l1-1-1 5z" fill-rule="evenodd"/>
<path d="M341 449l1 1v-2l2 5z" fill-rule="evenodd"/>
<path d="M449 448l1 1 1-1-1 5z" fill-rule="evenodd"/>
<path d="M450 455l1 5-1-1-1 1z" fill-rule="evenodd"/>
<path d="M458 450l1 1 1-1-1 5z" fill-rule="evenodd"/>
<path d="M294 461l1 5-1-1v1z" fill-rule="evenodd"/>
<path d="M459 461l1 5-1-1-1 1z" fill-rule="evenodd"/>
<circle cx="329" cy="391" r=".7"/>
<circle cx="379" cy="398" r=".7"/>
<circle cx="429" cy="390" r=".7"/>
<circle cx="374" cy="458" r=".7"/>
<circle cx="406" cy="454" r=".7"/>
</g>
<g font-size="8.9">
<text x="110" y="27">А</text>
<text x="518" y="35">Б</text>
<text x="379" y="60">В</text>
<text x="618" y="62">А</text>
<text x="265" y="79">Г</text>
<text x="150" y="168">Б</text>
<text x="472" y="189">Г</text>
<text x="460" y="198">Д</text>
<text x="460" y="236">Д</text>
<text x="369" y="368">Д - Д</text>
<text x="165" y="387">В</text>
<text x="327" y="427">Структура основной стенки</text>
</g>
<g font-size="6.3">
<text x="81" y="10" transform="rotate(-180 81 10)">СМ3-92-2024-04 СБ</text>
<text x="750" y="544">СМ3-92-2024-04 СБ</text>
<text x="721" y="562">Верхняя часть корпуса</text>
</g>
<g font-size="5.1">
<text x="477" y="35">21</text>
<text x="108" y="38">1062</text>
<text x="435" y="38" transform="rotate(-16 435 38)">2</text>
<text x="437" y="37" transform="rotate(-11 437 37)">2</text>
<text x="491" y="37">2отв. 11</text>
<text x="653" y="38">Наименование показателя</text>
<text x="740" y="38">Количество</text>
<text x="783" y="38">Документация для</text>
<text x="108" y="45">1024</text>
<text x="497" y="43">п.8</text>
<text x="738" y="46">образцов, шт.</text>
<text x="791" y="46">испытаний</text>
<text x="109" y="53">986</text>
<text x="330" y="50" transform="rotate(4 330 50)">440</text>
<text x="407" y="51" transform="rotate(-4 407 51)">560</text>
<text x="631" y="54">Разрушающее напряжение при растяжении, МПа</text>
<text x="739" y="54">не менее 3-х</text>
<text x="783" y="54">ГОСТ 11262-80 или</text>
<text x="326" y="57" transform="rotate(55 326 57)">4</text>
<text x="435" y="57">4</text>
<text x="460" y="55" transform="rotate(67 460 55)">R1050</text>
<text x="497" y="60" transform="rotate(-90 497 60)">430</text>
<text x="522" y="55" transform="rotate(79 522 55)">R4353</text>
<text x="67" y="66">153</text>
<text x="109" y="60">585</text>
<text x="570" y="65">400</text>
<text x="786" y="62">ОСТ 92-1459-77</text>
<text x="47" y="67" transform="rotate(28 47 67)">R30</text>
<text x="598" y="67" transform="rotate(-90 598 67)">580</text>
<text x="631" y="70">Модуль упругости при растяжении, МПа</text>
<text x="739" y="70">не менее 3-х</text>
<text x="788" y="70">ГОСТ 9550-81</text>
<text x="44" y="76" transform="rotate(8 44 76)">R115</text>
<text x="577" y="72">190</text>
<text x="604" y="76" transform="rotate(-90 604 76)">660</text>
<text x="46" y="82" transform="rotate(21 46 82)">R70</text>
<text x="277" y="83" transform="rotate(-90 277 83)">305</text>
<text x="512" y="84" transform="rotate(-73 512 84)">R1900</text>
<text x="631" y="78">Изгибающее напряжение при разрушении, МПа</text>
<text x="739" y="78">не менее 3-х</text>
<text x="781" y="78">ГОСТ 4648-2014 или</text>
<text x="40" y="90" transform="rotate(14 40 90)">R600</text>
<text x="462" y="87">215</text>
<text x="786" y="86">ОСТ 92-1462-77</text>
<text x="345" y="91" transform="rotate(-90 345 91)">335</text>
<text x="361" y="93" transform="rotate(-90 361 93)">110</text>
<text x="433" y="95" transform="rotate(58 433 95)">R150</text>
<text x="594" y="95" transform="rotate(-90 594 95)">270</text>
<text x="631" y="95">Модуль упругости при изгибе, МПа</text>
<text x="739" y="95">не менее 3-х</text>
<text x="788" y="95">ГОСТ 9550-81</text>
<text x="115" y="97" transform="rotate(53 115 97)">R136</text>
<text x="191" y="98" transform="rotate(-90 191 98)">451</text>
<text x="201" y="98" transform="rotate(-90 201 98)">580</text>
<text x="391" y="99">110</text>
<text x="404" y="98">145</text>
<text x="449" y="97">135</text>
<text x="542" y="99" transform="rotate(-62 542 99)">R900</text>
<text x="558" y="100" transform="rotate(-33 558 100)">R1200</text>
<text x="42" y="106" transform="rotate(-90 42 106)">130</text>
<text x="181" y="103" transform="rotate(-90 181 103)">361</text>
<text x="354" y="103" transform="rotate(-90 354 103)">90</text>
<text x="631" y="103">Разрушающее напряжение при сжатии, МПа</text>
<text x="739" y="103">не менее 3-х</text>
<text x="786" y="103">ОСТ 92-1460-77</text>
<text x="57" y="112" transform="rotate(-62 57 112)">6</text>
<text x="59" y="110" transform="rotate(-53 59 110)">8</text>
<text x="248" y="113">55</text>
<text x="298" y="113" transform="rotate(56 298 113)">1</text>
<text x="595" y="109">55</text>
<text x="782" y="111">или ГОСТ 4651-2014</text>
<text x="224" y="114" transform="rotate(-90 224 114)">50</text>
<text x="230" y="117" transform="rotate(-90 230 117)">10*</text>
<text x="259" y="116">460</text>
<text x="300" y="116" transform="rotate(46 300 116)">6</text>
<text x="303" y="118" transform="rotate(35 303 118)">3</text>
<text x="375" y="119">1000</text>
<text x="631" y="119">Разрушающее напряжение при срезе, МПа</text>
<text x="739" y="119">не менее 3-х</text>
<text x="783" y="119">ГОСТ 17302-71 или</text>
<text x="272" y="124">720</text>
<text x="456" y="125" transform="rotate(-23 456 125)">1</text>
<text x="458" y="124" transform="rotate(-30 458 124)">3</text>
<text x="460" y="123" transform="rotate(-38 460 123)">6</text>
<text x="482" y="124" transform="rotate(-90 482 124)">80</text>
<text x="37" y="131" transform="rotate(-90 37 131)">50</text>
<text x="45" y="130" transform="rotate(-90 45 130)">10</text>
<text x="187" y="130">п.15</text>
<text x="285" y="131">1000</text>
<text x="368" y="131">330</text>
<text x="413" y="131">575</text>
<text x="786" y="127">ОСТ 92-1474-78</text>
<text x="37" y="135">30</text>
<text x="100" y="132" transform="rotate(-90 100 132)">105</text>
<text x="109" y="134">769</text>
<text x="195" y="138">Ra12.5</text>
<text x="631" y="135">Разрушающее напряжение при смятии, МПа</text>
<text x="739" y="135">не менее 3-х</text>
<text x="786" y="135">ОСТ 92-1475-78</text>
<text x="107" y="141">1340</text>
<text x="287" y="140">1159</text>
<text x="631" y="144">Разрушающее напряжение при скалывании, МПа</text>
<text x="739" y="144">не менее 3-х</text>
<text x="786" y="144">ОСТ 92-1472-78</text>
<text x="402" y="155">3550</text>
<text x="631" y="152">Коэффициент Пуассона</text>
<text x="739" y="152">не менее 3-х</text>
<text x="786" y="152">ОСТ 92-1461-77</text>
<text x="631" y="160">Прочность связи между слоями при отрыве</text>
<text x="739" y="160">не менее 3-х</text>
<text x="789" y="160">ГОСТ 209-75</text>
<text x="631" y="168">(адгезия)</text>
<text x="631" y="176">Водопоглощение</text>
<text x="739" y="176">не менее 3-х</text>
<text x="785" y="176">ОСТ 92-0903-78,</text>
<text x="150" y="183">770</text>
<text x="786" y="184">ГОСТ 4650-2014</text>
<text x="144" y="195">535</text>
<text x="495" y="196">1</text>
<text x="505" y="196">2</text>
<text x="631" y="194">Плотность, г/см</text>
<text x="739" y="193">не менее 3-х</text>
<text x="787" y="193">ГОСТ 15139 или</text>
<text x="420" y="200">80</text>
<text x="785" y="201">ОСТ 92-0903-78</text>
<text x="631" y="209">Степень отверждения, %</text>
<text x="743" y="209">стружка</text>
<text x="785" y="209">ОСТ 92-0903-78</text>
<text x="408" y="215" transform="rotate(-90 408 215)">80</text>
<text x="535" y="212">3</text>
<text x="631" y="217">Содержание связующего, %</text>
<text x="743" y="217">стружка</text>
<text x="785" y="217">ОСТ 92-0903-78</text>
<text x="180" y="227">п.15</text>
<text x="420" y="223">50</text>
<text x="500" y="226" transform="rotate(-90 500 226)">80</text>
<text x="631" y="225">Разрушающее напряжение при межслойном</text>
<text x="739" y="225">не менее 3-х</text>
<text x="786" y="225">ОСТ 92-1472-78</text>
<text x="109" y="228">135</text>
<text x="631" y="233">сдвиге (сдвиг по слою)</text>
<text x="408" y="236" transform="rotate(-90 408 236)">50</text>
<text x="443" y="256">80</text>
<text x="651" y="254">1. Размеры и геометрия изделия обеспечиваются формой (изготовленной по</text>
<text x="163" y="262" transform="rotate(-90 163 262)">555</text>
<text x="641" y="262">металлической мастер-модели).</text>
<text x="239" y="269" transform="rotate(-90 239 269)">370</text>
<text x="267" y="264">п.15</text>
<text x="282" y="266" transform="rotate(-24 282 266)">200</text>
<text x="312" y="266" transform="rotate(-6 312 266)">R160</text>
<text x="395" y="266" transform="rotate(-90 395 266)">1340</text>
<text x="115" y="275">R20</text>
<text x="408" y="272" transform="rotate(-90 408 272)">460</text>
<text x="420" y="276">4</text>
<text x="651" y="270">2. Не указанные предельные отклонения по ГОСТ 30893.1: H14, h14,</text>
<text x="792" y="270">IT14/2.</text>
<text x="108" y="281">9 радиусов</text>
<text x="272" y="280">Ra12.5</text>
<text x="651" y="278">3. * Размеры обеспечиваются материалами.</text>
<text x="651" y="287">4.</text>
<text x="661" y="287">Размер обеспечивается слоями гелькоута поз. 5.</text>
<text x="420" y="289">80</text>
<text x="104" y="294" transform="rotate(-90 104 294)">40</text>
<text x="651" y="297">5.</text>
<text x="661" y="297">Размер обеспечивается рубленным ровингом поз. 6. Содержание связующего</text>
<text x="641" y="306">в материале - от 40% до 50%.</text>
<text x="651" y="314">6. Степень отверждения композитного материала не менее 90%..</text>
<text x="104" y="319" transform="rotate(-90 104 319)">150</text>
<text x="651" y="322">7. Состав связующего на основе смолы Attshield OP745:</text>
<text x="134" y="325">Ra12.5</text>
<text x="641" y="330">- смола Attshield OP745</text>
<text x="766" y="330">- 100 м.д.;</text>
<text x="641" y="338">- Akperox A-50</text>
<text x="766" y="338">- 0,7-2,0 м.д.</text>
<text x="157" y="346">735</text>
<text x="651" y="346">8. Состав гелькоута ATTGUARD ST RAL 9003S:</text>
<text x="641" y="354">- гелькоут ATTGUARD ST RAL 9003S</text>
<text x="766" y="354">- 100 м.д.;</text>
<text x="641" y="362">- Akperox A-50</text>
<text x="766" y="362">- 1,0 - 1,5 м.д.</text>
<text x="651" y="370">9. Перед напылением рубленным ровингом по всему периметру фланца и во все</text>
<text x="314" y="377">6</text>
<text x="328" y="377">Поверхность И</text>
<text x="418" y="377">5</text>
<text x="641" y="378">радиусные изгибы уложить по 2 слоя стекломата поз.6</text>
<text x="446" y="383" transform="rotate(-90 446 383)">1*</text>
<text x="455" y="385" transform="rotate(-90 455 385)">2*</text>
<text x="465" y="388" transform="rotate(-90 465 388)">7*</text>
<text x="651" y="386">10. Места вырезки технологических припусков определить по контуру, обозначенному</text>
<text x="284" y="394" transform="rotate(-90 284 394)">4*</text>
<text x="641" y="394">формой. Технологический припуск использовать для изготовления ребер жесткости</text>
<text x="162" y="399">910</text>
<text x="641" y="402">СМ3-92-2024-05 в количестве 2-х шт., планки СМ3-92-2024-06 в количестве 1 шт., образцов</text>
<text x="129" y="407">250</text>
<text x="162" y="407">385</text>
<text x="246" y="407" transform="rotate(-90 246 407)">30</text>
<text x="291" y="412" transform="rotate(-90 291 412)">3*</text>
<text x="386" y="409">1</text>
<text x="641" y="410">для испытаний согласно таблице.</text>
<text x="300" y="414" transform="rotate(-90 300 414)">1*</text>
<text x="651" y="418">11. На внутренней поверхности не допускаются расслоения, непропитанные участки,</text>
<text x="641" y="426">побеления, газовые пузырьки. Контроль материала производить методом свободных</text>
<text x="169" y="438" transform="rotate(-90 169 438)">200</text>
<text x="641" y="434">колебаний с помощью механического ударника (молоточка)</text>
<text x="306" y="443">Поверхность И</text>
<text x="365" y="442">6</text>
<text x="412" y="442">5</text>
<text x="651" y="442">12. Поверхность И должна быть гладкая, без посторонних включений, расслоений,</text>
<text x="80" y="448" transform="rotate(39 80 448)">R10</text>
<text x="293" y="447" transform="rotate(-90 293 447)">4*</text>
<text x="449" y="447" transform="rotate(-90 449 447)">1*</text>
<text x="457" y="449" transform="rotate(-90 457 449)">3*</text>
<text x="641" y="450">трещин, наплывов и подтеков гелькоута.</text>
<text x="73" y="454">35</text>
<text x="67" y="459">35</text>
<text x="651" y="458">13. Величина показателей физико-механических свойств должна соответствовать</text>
<text x="195" y="463">п.15</text>
<text x="641" y="466">требованиям таблицы. Испытания проводить по документации согласно таблице.</text>
<text x="102" y="472">40</text>
<text x="126" y="469">35</text>
<text x="651" y="474">14. Изготовления и испытания образцов проводить по документации согласно таблице.</text>
<text x="163" y="476" transform="rotate(-90 163 476)">500</text>
<text x="63" y="481" transform="rotate(-90 63 481)">300</text>
<text x="70" y="482" transform="rotate(-90 70 482)">230</text>
<text x="81" y="481">145</text>
<text x="249" y="483" transform="rotate(-90 249 483)">1340</text>
<text x="651" y="482">15. На механически обработанные поверхности нанести один слой связующего по п.7.</text>
<text x="136" y="488" transform="rotate(-24 136 488)">R50</text>
<text x="651" y="490">16. При необходимости ремонт производить по технологической документации</text>
<text x="132" y="496" transform="rotate(-24 132 496)">4 радиуса</text>
<text x="641" y="498">предприятия-изготовителя. Структура стенки должна соответствовать чертежу.</text>
<text x="651" y="506">17. Клеймить К на внутренней поверхности в любом месте.</text>
<text x="89" y="514">п.15</text>
<text x="122" y="512" transform="rotate(71 122 512)">R20</text>
<text x="651" y="514">18. Масса - величина расчетная. Допускается отклонение значения массы</text>
<text x="641" y="522">фактической от расчетной не более</text>
<text x="722" y="522">10%</text>
</g>
<g font-size="4.4">
<text x="18" y="347" transform="rotate(-90 18 347)">ЮЕЛИ.333349.001</text>
<text x="12" y="351" transform="rotate(-90 12 351)">Перв. примен.</text>
<text x="12" y="411" transform="rotate(-90 12 411)">Справ. №</text>
<text x="12" y="477" transform="rotate(-90 12 477)">Подп. и дата</text>
<text x="12" y="502" transform="rotate(-90 12 502)">Инв.№ дубл.</text>
<text x="12" y="527" transform="rotate(-90 12 527)">Взам.инв.№</text>
<text x="789" y="553">Лит.</text>
<text x="804" y="553">Масса</text>
<text x="819" y="553">Масштаб</text>
<text x="12" y="562" transform="rotate(-90 12 562)">Подп. и дата</text>
<text x="651" y="558">Изм.</text>
<text x="651" y="563">Разраб.</text>
<text x="658" y="558">Лист</text>
<text x="668" y="558">№ докум.</text>
<text x="668" y="563">Самошонкова</text>
<text x="694" y="558">Подп.</text>
<text x="706" y="558">Дата</text>
<text x="806" y="563">35,0</text>
<text x="651" y="568">Пров.</text>
<text x="668" y="568">Козионов</text>
<text x="651" y="573">Т.контр.</text>
<text x="786" y="573">Лист</text>
<text x="807" y="573">Листов</text>
<text x="651" y="578">Нач.сек.</text>
<text x="12" y="587" transform="rotate(-90 12 587)">Инв.№ подл.</text>
<text x="651" y="583">Н. контр.</text>
<text x="796" y="583">РУТП &quot;От винта&quot;</text>
<text x="651" y="588">Утв.</text>
<text x="668" y="588">Комиссаренко</text>
<text x="717" y="593">Копировал</text>
<text x="786" y="593">Формат</text>
<text x="805" y="593">A1</text>
</g>
<g font-size="3.8">
<text x="824" y="563">1:10</text>
<text x="737" y="572">Сборочный чертёж</text>
<text x="828" y="573">1</text>
</g>
<g font-size="3">
<text x="666" y="191">3</text>
<text x="656" y="285">*1</text>
<text x="656" y="294">*2</text>
</g>
<g font-size="2.5">
<text x="116" y="138">+5</text>
<text x="412" y="152">+10</text>
<text x="392" y="257" transform="rotate(-90 392 257)">+5</text>
<text x="444" y="378" transform="rotate(-90 444 378)">1</text>
<text x="453" y="380" transform="rotate(-90 453 380)">2</text>
<text x="297" y="410" transform="rotate(-90 297 410)">2</text>
<text x="447" y="443" transform="rotate(-90 447 443)">1</text>
<text x="455" y="444" transform="rotate(-90 455 444)">2</text>
<text x="246" y="474" transform="rotate(-90 246 474)">+5</text>
</g>
</svg>
